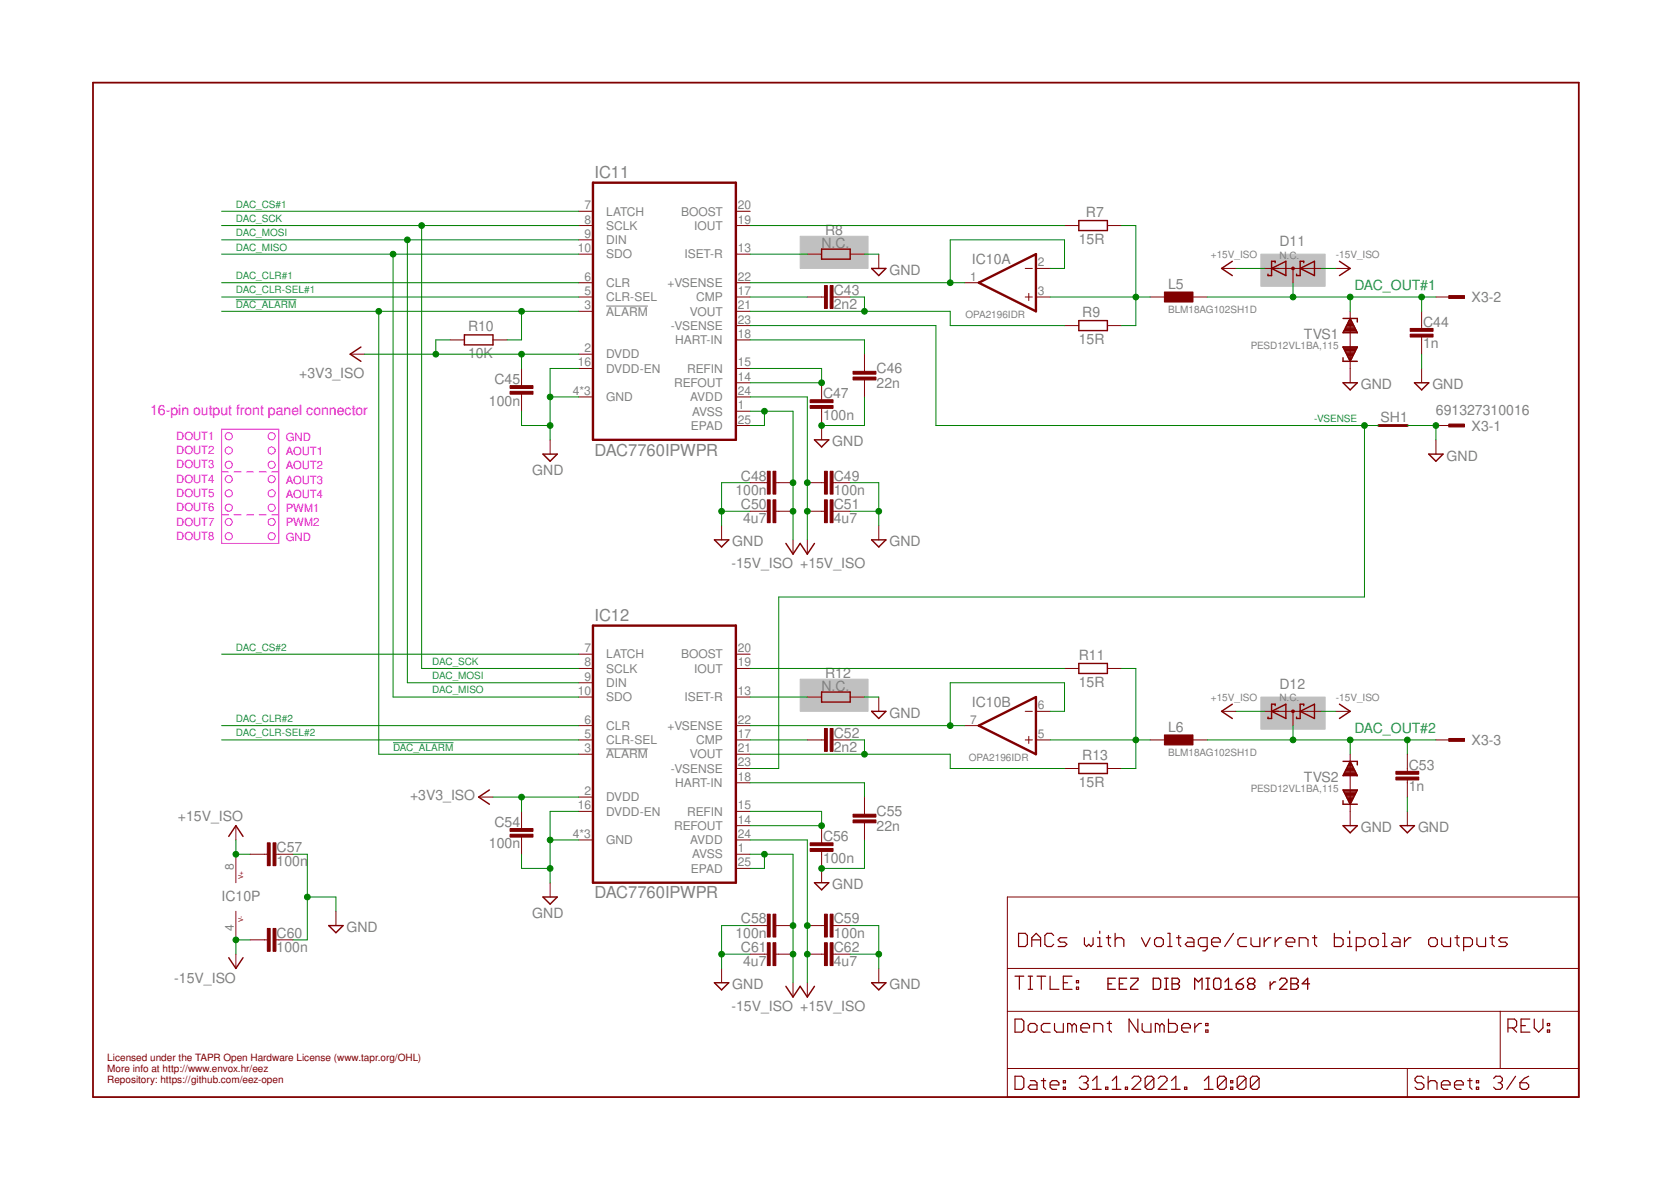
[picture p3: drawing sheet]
<svg xmlns="http://www.w3.org/2000/svg" width="297mm" height="210mm" viewBox="0 0 297 210" stroke-linecap="round" stroke-linejoin="round" font-family="sans-serif">
<g fill="#c0c0c0" stroke="#c0c0c0" stroke-width=".18">
<path d="M142.2 42h12.1v5.7h-12.1z"/>
<path d="M142.2 120.7h12.1v5.7h-12.1z"/>
<path d="M224.1 45.2h11.5v5.7h-11.5z"/>
<path d="M224.1 123.9h11.5v5.7h-11.5z"/>
</g>
<path d="M107.8 54.4h7.4M107.8 133.1h7.4" fill="none" stroke="#808080" stroke-width=".18"/>
<g fill="none" stroke="#800000" stroke-width=".21">
<path d="M180.4 173.5h1.6M181.1 165.9h1.1l.4 .4v1.5l-.4 .4h-1.1zM181.2 173.5v2.3M182.8 173.5h.8M182.8 175.8h.8M183.2 173.5v2.3M183.4 168.2v-1.5l.8-.8 .8 .8v1.5M183.4 167h1.6M184.3 173.5h1.6M185.1 173.5v2.3M186.7 173.5v2.3h1.5M187.3 166.3l-.4-.4h-.8l-.4 .4v1.5l.4 .4h.8l.4-.4"/>
<path d="M189 174.7h.8M189.7 166.7h-1.2l-.4 .3 .4 .4h.8l.4 .4-.4 .4h-1.2M190.6 173.5h-1.6v2.3h1.6M191.3 175.5h.4v.3h-.4zM191.3 174.3h.4v.4h-.4zM192.8 166.7v1.1l.3 .4 .4-.4 .4 .4 .4-.4v-1.1M195.1 168.2h.8M195.1 166.7h.4v1.5M195.5 165.5v.4M196.7 166.7h.7M197 166.3v1.5l.4 .4M198.2 167l.4-.3h.8l.4 .3v1.2"/>
<path d="M198.2 165.9v2.3M202.9 166.7l.8 1.5 .7-1.5M205.2 167l.4-.3h.8l.4 .3v.8l-.4 .4h-.8l-.4-.4zM207.6 168.2h.7M207.6 165.9h.4v2.3M209.1 166.7h.8M209.5 166.3v1.5l.4 .4M211.1 166.7h.8l.3 .3v1.2h-1.1l-.4-.4 .4-.4h1.1M214.6 168.2h-1.2l-.4-.4v-.8l.4-.3h1.2v1.9l-.4 .4h-.4M215.4 167.4h1.5v-.4l-.4-.3h-.7l-.4 .3v.8l.4 .4h.7M219.3 165.9l-1.6 2.3M221.6 166.7h-1.2l-.4 .3v.8l.4 .4h1.2"/>
<path d="M222.4 166.7v1.1l.4 .4h1.1v-1.5M224.7 166.7v1.5M225.9 166.7h-.4l-.8 .7M226.7 166.7v1.5M227.8 166.7h-.3l-.8 .7M228.6 167.4h1.6v-.4l-.4-.3h-.8l-.4 .3v.8l.4 .4h.8M230.9 168.2v-1.5h1.2l.4 .3v1.2M233.3 166.7h.8M233.7 166.3v1.5l.4 .4M237.2 165.9v2.3h1.2l.4-.4v-.8l-.4-.3h-1.2M239.5 168.2h.8M239.5 166.7h.4v1.5"/>
<path d="M239.9 165.5v.4M241.1 168.2h1.2l.4-.4v-.8l-.4-.3h-1.2v2.3M243.4 167l.4-.3h.8l.4 .3v.8l-.4 .4h-.8l-.4-.4zM245.8 168.2h.7M245.8 165.9h.3v2.3M247.7 166.7h.8l.4 .3v1.2h-1.2l-.4-.4 .4-.4h1.2M249.7 166.7v1.5M250.8 166.7h-.4l-.7 .7M254 167l.3-.3h.8l.4 .3v.8l-.4 .4h-.8l-.3-.4zM256.3 166.7v1.1l.4 .4h1.2v-1.5M258.6 166.7h.8M259 166.3v1.5l.4 .4"/>
<path d="M260.2 168.2h1.1l.4-.4v-.8l-.4-.3h-1.1v2.3M262.5 166.7v1.1l.4 .4h1.2v-1.5M264.9 166.7h.7M265.3 166.3v1.5l.3 .4M268 166.7h-1.2l-.4 .3 .4 .4h.8l.4 .4-.4 .4h-1.2M180.4 181.1h1.2l.4 .4v1.6l-.4 .4h-1.2zM180.4 191.3h1.2l.4 .4v1.5l-.4 .4h-1.2zM182.8 182.3l.4-.4h.7l.4 .4v.8l-.4 .4h-.7l-.4-.4zM183.2 192.1h.7l.4 .3v1.2h-1.1l-.4-.4 .4-.4h1.1M185.1 192.1h.8M185.5 191.7v1.5l.4 .4M186.7 192.8h1.5v-.4l-.4-.3h-.8l-.3 .3v.8l.3 .4h.8"/>
<path d="M186.7 181.9h-1.2l-.4 .4v.8l.4 .4h1.2M187.5 181.9v1.2l.3 .4h1.2v-1.6M189 193.2h.4v.4h-.4zM189 192.1h.4v.3h-.4zM190.6 182.3l-.4-.4h-.4v1.6M190.6 182.3l.4-.4 .3 .4v1.2M190.6 182.3v1.2M191.9 191.7l.4-.4h.7l.4 .4v.4l-.4 .3M192.1 182.7h1.6v-.4l-.4-.4h-.8l-.4 .4v.8l.4 .4h.8M192.6 192.4h.4M193 192.4l.4 .4v.4l-.4 .4h-.7l-.4-.4M194.2 193.6h1.5"/>
<path d="M194.2 192.1l.8-.8v2.3M194.5 183.5v-1.6h1.1l.4 .4v1.2M196.5 193.2h.4v.4h-.4zM196.8 181.9h.8M197.2 181.5v1.6l.4 .4M197.7 193.6h1.6M197.7 192.1l.8-.8v2.3M200 193.2h.4v.4h-.4zM201.2 191.7l.4-.4h.8l.4 .4v.4l-1.6 1.5h1.6M202.3 181.1v2.4l-1.6-2.4v2.4M203 181.9v1.2l.4 .4h1.2v-1.6M205.1 191.7v1.5l-.4 .4h-.8l-.3-.4"/>
<path d="M205.1 191.7l-.4-.4h-.8l-.3 .4v1.5M205.1 191.7l-1.5 1.5M205.9 191.7l.4-.4h.8l.4 .4v.4l-1.6 1.5h1.6M206.2 182.3l-.4-.4h-.4v1.6M206.2 182.3v1.2M206.2 182.3l.3-.4 .4 .4v1.2M207.7 181.1v2.4h1.2l.4-.4v-.8l-.4-.4h-1.2M208.2 193.6h1.6M208.2 192.1l.8-.8v2.3M210.1 182.7h1.5v-.4l-.4-.4h-.8l-.3 .4v.8l.3 .4h.8M210.6 193.2h.4v.4h-.4zM212.4 181.9v1.6"/>
<path d="M213.6 181.9h-.4l-.8 .8M214.1 193.6h1.5M214.1 192.1l.8-.8v2.3M214.3 183.1h.4v.4h-.4zM214.3 181.9h.4v.4h-.4zM218 191.7v1.5l-.4 .4h-.8l-.4-.4M218 191.7l-.4-.4h-.8l-.4 .4v1.5M218 191.7l-1.6 1.5M218.8 193.2h.3v.4h-.3zM218.8 192.1h.3v.3h-.3zM221.5 191.7v1.5l-.4 .4h-.8l-.4-.4M221.5 191.7l-.4-.4h-.8l-.4 .4v1.5"/>
<path d="M221.5 191.7l-1.6 1.5M223.8 191.7v1.5l-.4 .4h-.7l-.4-.4M223.8 191.7l-.4-.4h-.7l-.4 .4v1.5M223.8 191.7l-1.5 1.5M253.1 191.7l-.4-.4h-.8l-.4 .4v.4l.4 .3h.8l.4 .4v.4l-.4 .4h-.8l-.4-.4M253.9 192.4l.4-.3h.8l.3 .3v1.2M253.9 191.3v2.3M256.2 192.8h1.6v-.4l-.4-.3h-.8l-.4 .3v.8l.4 .4h.8M258.6 192.8h1.5v-.4l-.4-.3h-.7l-.4 .3v.8l.4 .4h.7M260.9 192.1h.8M261.3 191.7v1.5l.4 .4M262.4 193.2h.4v.4h-.4z"/>
<path d="M262.4 192.1h.4v.3h-.4zM265.5 191.7l.4-.4h.8l.4 .4v.4l-.4 .3M266.3 192.4h.4M266.7 192.4l.4 .4v.4l-.4 .4h-.8l-.4-.4M268.1 182.7h1.1l.4-.4v-.8l-.4-.4h-1.1v2.4M268.8 182.7l.8 .8M269.4 191.3l-1.6 2.3M270.2 192.4h1.2l.3 .4v.4l-.3 .4h-.8l-.4-.4zM270.4 182.3h.8M271.7 191.3l-.7 .4-.8 .7M271.9 181.1h-1.5v2.4h1.5M272.7 181.1v1.6l.8 .8 .8-.8v-1.6"/>
<path d="M275.1 183.1h.4v.4h-.4zM275.1 181.9h.4v.4h-.4z"/>
</g>
<path d="M16.5 14.7h264.1v180.3h-264.1z" fill="none" stroke="#800000" stroke-width=".32"/>
<g fill="none" stroke="#800000" stroke-width=".18">
<path d="M102.9 37.5h2.5M130.8 37.5h2.5M102.9 55.3h2.5M102.9 52.8h2.5M102.9 50.2h2.5M102.9 40.1h2.5M102.9 42.6h2.5M102.9 45.2h2.5M130.8 55.3h2.5M130.8 52.8h2.5M130.8 50.2h2.5M130.8 40.1h2.5"/>
<path d="M130.8 45.2h2.5M130.8 57.9h2.5M143.5 52.8h3.1M143.5 45.2h2.5M148.1 52.8h3M151.1 45.2h2.6M156.2 45.2v2.5M171.4 50.2h2.6M182.2 52.8h1.3M182.2 47.7h1.3M182.9 52.2v1.2M184.1 52.8h2.6"/>
<path d="M184.1 47.7h2.6M189.2 40.1h2.6M189.2 57.9h2.6M196.8 40.1h2.6M196.8 57.9h2.6M204.4 52.8h2.6M212.1 52.8h2.5M217.1 47.7h2.6M224.8 47.7h10.1M229.8 47.7v2.5M237.5 47.7h2.5M240 55.3v12.7"/>
<path d="M252.7 55.3v3.1M252.7 59.9v3M255.2 52.8h2.6M62.3 62.9h2.5M80 60.4h2.5M87.6 60.4h2.6M92.7 65.5v3M92.7 70v3.1M97.8 78.2v2.5M102.9 62.9h2.5M102.9 70.5h2.5M102.9 65.5h2.5"/>
<path d="M130.8 73.1h2.5M130.8 70.5h2.5M130.8 68h2.5M130.8 65.5h2.5M130.8 60.4h2.5M130.8 75.6h2.5M146 68v3.1M146 72.6v5.6M153.7 62.9v3.1M153.7 67.5v3M252.7 65.5v2.5M255.2 75.6h2.6"/>
<path d="M255.2 78.2v2.5M128.3 93.4v2.5M133.3 85.8h3.1M133.3 90.9h3.1M137.9 85.8h3.1M137.9 90.9h3.1M141 95.9v2.6M143.5 95.9v2.6M143.5 85.8h3.1M143.5 90.9h3.1M148.1 85.8h3M148.1 90.9h3"/>
<path d="M156.2 93.4v2.5M102.9 116.3h2.5M102.9 118.8h2.5M130.8 116.3h2.5M130.8 118.8h2.5M189.2 118.8h2.6M196.8 118.8h2.6M102.9 134h2.5M102.9 131.5h2.5M102.9 129h2.5M102.9 121.3h2.5M102.9 123.9h2.5"/>
<path d="M130.8 134h2.5M130.8 131.5h2.5M130.8 129h2.5M130.8 123.9h2.5M130.8 139.1h2.5M130.8 136.6h2.5M143.5 131.5h3.1M143.5 123.9h2.5M148.1 131.5h3M151.1 123.9h2.6M156.2 123.9v2.5M171.4 129h2.6"/>
<path d="M182.2 131.5h1.3M182.2 126.4h1.3M182.9 130.9v1.2M184.1 131.5h2.6M184.1 126.4h2.6M189.2 136.6h2.6M196.8 136.6h2.6M204.4 131.5h2.6M212.1 131.5h2.5M217.1 126.4h2.6M224.8 126.4h10.1M229.8 126.4v2.6"/>
<path d="M237.5 126.4h2.5M240 134v12.7M250.2 134v3.1M250.2 138.6v3.1M255.2 131.5h2.6M41.9 146.7v2.6M41.9 151.8v5.1M44.5 151.8h3M49 151.8h3.1M85.1 141.7h2.5M92.7 144.2v3.1M92.7 148.8v3"/>
<path d="M97.8 156.9v2.5M102.9 141.7h2.5M102.9 149.3h2.5M102.9 144.2h2.5M130.8 151.8h2.5M130.8 149.3h2.5M130.8 146.7h2.5M130.8 144.2h2.5M130.8 154.3h2.5M146 146.7v3.1M146 151.3v5.6M153.7 141.7v3"/>
<path d="M153.7 146.2v3.1M179.1 159.4h101.5v35.6h-101.5zM250.2 144.2v2.5M41.9 162v5M41.9 169.6v2.5M44.5 167h3M49 167h3.1M59.7 162v2.5M128.3 172.1v2.6M133.3 164.5h3.1M133.3 169.6h3.1M137.9 164.5h3.1"/>
<path d="M137.9 169.6h3.1M141 174.7v2.5M143.5 164.5h3.1M143.5 169.6h3.1M143.5 174.7v2.5M148.1 164.5h3M148.1 169.6h3M156.2 172.1v2.6M179.1 179.7h101.5M179.1 172.1h101.5M266.7 179.7v10.2M179.1 189.9h101.5"/>
<path d="M250.2 189.9v5.1"/>
</g>
<g fill="none" stroke="#800000" stroke-width=".23">
<path d="M197 174.9h.6M198.3 173.9h-1.3v1.9h1.3M199 174.9h.6M200.3 173.9h-1.3v1.9h1.3M201 173.9h1.3v.3l-1.3 1.3v.3h1.3M205 173.9h1l.3 .3v1.3l-.3 .3h-1zM207 173.9h.7M207 175.8h.7M207.3 173.9v1.9M208.3 173.9h1l.4 .3v.3l-.4 .4 .4 .3v.3l-.4 .3h-1zM208.3 174.9h1M212.4 175.8v-1.9l.6 .6 .7-.6v1.9"/>
<path d="M214.4 173.9h.6M214.4 175.8h.6M214.7 173.9v1.9M216 173.9h.7l.3 .3v1.3l-.3 .3h-.7l-.3-.3v-1.3zM217.7 175.8h1.3M217.7 174.5l.7-.6v1.9M219.8 174.9h.9l.3 .3v.3l-.3 .3h-.6l-.3-.3zM221 173.9l-.6 .3-.6 .7M222.1 174.9l-.3-.4v-.3l.3-.3h.6l.4 .3v.3l-.4 .4M222.1 174.9l-.3 .3v.3l.3 .3h.6l.4-.3v-.3l-.4-.3M222.1 174.9h.6M225.8 174.5v1.3"/>
<path d="M226.8 174.5h-.4l-.6 .7M227.5 174.2l.3-.3h.6l.4 .3v.3l-1.3 1.3h1.3M229.5 173.9h.9l.4 .3v.3l-.4 .4 .4 .3v.3l-.4 .3h-.9zM229.5 174.9h.9M232.8 174.9h-1.3l1-1v1.9"/>
</g>
<g fill="none" stroke="#800000" stroke-width=".42">
<path d="M105.4 32.5h25.4v45.7h-25.4zM174 50.2l10.1-5v10.1zM105.4 111.2h25.4v45.7h-25.4zM174 129l10.1-5.1v10.1z"/>
<circle cx="229.8" cy="47.7" r=".13"/>
<circle cx="229.8" cy="126.4" r=".13"/>
</g>
<g fill="#800000" stroke="#800000" stroke-width=".18">
<path d="M146.6 129.5h.5v4h-.5z"/>
<path d="M147.6 129.5h.5v4h-.5z"/>
<path d="M207 130.6h5.1v1.8h-5.1z"/>
<path d="M248.1 138.1h4.1v.5h-4.1z"/>
<path d="M248.1 137.1h4.1v.5h-4.1z"/>
<path d="M144 150.8h4.1v.5h-4.1z"/>
<path d="M144 149.8h4.1v.5h-4.1z"/>
<path d="M147.6 162.5h.5v4h-.5z"/>
<path d="M146.6 162.5h.5v4h-.5z"/>
<path d="M136.4 162.5h.5v4h-.5z"/>
<path d="M137.4 162.5h.5v4h-.5z"/>
<path d="M146.6 167.6h.5v4h-.5z"/>
<path d="M147.6 167.6h.5v4h-.5z"/>
<path d="M137.4 167.6h.5v4h-.5z"/>
<path d="M136.4 167.6h.5v4h-.5z"/>
<path d="M151.6 144.7h4.1v.5h-4.1z"/>
<path d="M151.6 145.7h4.1v.5h-4.1z"/>
<path d="M90.7 148.3h4v.5h-4z"/>
<path d="M90.7 147.3h4v.5h-4z"/>
<path d="M48.5 149.8h.5v4.1h-.5z"/>
<path d="M47.5 149.8h.5v4.1h-.5z"/>
<path d="M48.5 165h.5v4.1h-.5z"/>
<path d="M47.5 165h.5v4.1h-.5z"/>
<path d="M146.6 50.8h.5v4h-.5z"/>
<path d="M147.6 50.8h.5v4h-.5z"/>
<path d="M207 51.9h5.1v1.8h-5.1z"/>
<path d="M250.7 59.4h4v.5h-4z"/>
<path d="M250.7 58.4h4v.5h-4z"/>
<path d="M144 72.1h4.1v.5h-4.1z"/>
<path d="M144 71.1h4.1v.5h-4.1z"/>
<path d="M147.6 83.8h.5v4h-.5z"/>
<path d="M146.6 83.8h.5v4h-.5z"/>
<path d="M136.4 83.8h.5v4h-.5z"/>
<path d="M137.4 83.8h.5v4h-.5z"/>
<path d="M146.6 88.8h.5v4.1h-.5z"/>
<path d="M147.6 88.8h.5v4.1h-.5z"/>
<path d="M137.4 88.8h.5v4.1h-.5z"/>
<path d="M136.4 88.8h.5v4.1h-.5z"/>
<path d="M151.6 66h4.1v.5h-4.1z"/>
<path d="M151.6 67h4.1v.5h-4.1z"/>
<path d="M90.7 69.6h4v.5h-4z"/>
<path d="M90.7 68.5h4v.5h-4z"/>
<path d="M257.5 75.4h2.8v.5h-2.8z"/>
<path d="M257.5 52.5h2.8v.5h-2.8z"/>
<path d="M257.5 131.3h2.8v.5h-2.8z"/>
</g>
<g fill="none" stroke="#800000" stroke-width=".25">
<path d="M191.8 39.2h5v1.8h-5zM82.5 59.5h5.1v1.8h-5.1zM146 44.3h5.1v1.8h-5.1zM154.9 47.7h2.6l-1.3 1.3zM191.8 57h5v1.8h-5zM219.1 46.4l-2 1.3 2 1.3M226 47.7l2.6-1.3v2.6zM226.7 46.7v-.3h-.7v2.6h-.6v-.3M231.1 47.7l2.6-1.3v2.6zM231.8 46.7v-.3h-.7v2.6h-.6v-.3M238.1 46.4l1.9 1.3-1.9 1.3M238.7 56.6h2.6v.6"/>
<path d="M238.8 59h2.4M238.9 58.8h2.2M239 58.6h2M239.1 58.3h1.8M239.2 58.1h1.6M239.4 57.9h1.3M239.5 57.7h1.1M239.6 57.4h.9M239.7 57.2h.6M239.8 57h.4M239.9 56.8h.2M240 56.6l1.3 2.5h-2.6z"/>
<path d="M64.2 61.7l-1.9 1.2 1.9 1.3M144.8 78.2h2.5l-1.3 1.2zM238.7 63.6v.6h2.6M238.7 61.7h2.6l-1.3 2.5zM238.7 68h2.6l-1.3 1.3zM238.9 61.9h2.3M239 62.1h2.1M239.1 62.3h1.8M239.2 62.6h1.6M239.3 62.8h1.4M239.4 63h1.2M239.5 63.2h1"/>
<path d="M239.6 63.5h.8M239.8 63.7h.5M239.9 63.9h.3M240 64.1h.1M251.4 68h2.6l-1.3 1.3zM96.5 80.7h2.6l-1.3 1.3zM127 95.9h2.5l-1.2 1.3zM139.7 96.6l1.3 1.9 1.2-1.9 1.3 1.9 1.3-1.9M154.9 95.9h2.6l-1.3 1.3zM254 80.7h2.5l-1.3 1.3zM191.8 117.9h5v1.8h-5zM146 123h5.1v1.8h-5.1z"/>
<path d="M154.9 126.4h2.6l-1.3 1.3zM191.8 135.7h5v1.8h-5zM219.1 125.2l-2 1.2 2 1.3M226 126.4l2.6-1.2v2.5zM226.7 125.4v-.2h-.7v2.5h-.6v-.3M231.1 126.4l2.6-1.2v2.5zM231.8 125.4v-.2h-.7v2.5h-.6v-.3M238.1 125.2l1.9 1.2-1.9 1.3M238.7 135.3h2.6v.7M238.8 137.7h2.4M239 137.4h2.1M239.1 137.2h1.9"/>
<path d="M239.2 137h1.7M239.3 136.8h1.4M239.4 136.5h1.2M239.5 136.3h1M239.6 136.1h.8M239.7 135.9h.6M239.8 135.7h.4M239.9 135.4h.2M240 135.3l1.3 2.6h-2.6zM40.7 148.7l1.2-2 1.3 2M87 140.4l-1.9 1.3 1.9 1.2M96.5 159.4h2.6l-1.3 1.3z"/>
<path d="M144.8 156.9h2.5l-1.3 1.3zM238.7 142.3v.6h2.6M238.7 140.4h2.6l-1.3 2.5zM238.7 146.7h2.6l-1.3 1.3zM238.8 140.5h2.4M238.9 140.8h2.2M239 141h2M239.2 141.2h1.7M239.3 141.4h1.4M239.4 141.7h1.2M239.5 141.9h1M239.6 142.1h.8"/>
<path d="M239.7 142.3h.6M239.8 142.6h.4M239.9 142.8h.2M248.9 146.7h2.5l-1.2 1.3zM40.7 170.2l1.2 1.9 1.3-1.9M58.4 164.5h2.6l-1.3 1.3zM127 174.7h2.5l-1.2 1.2zM139.7 175.3l1.3 1.9 1.2-1.9 1.3 1.9 1.3-1.9M154.9 174.7h2.6l-1.3 1.2z"/>
</g>
<path d="M245.1 75.6h5.1" fill="none" stroke="#800000" stroke-width=".51"/>
<g fill="none" stroke="#008000" stroke-width=".18">
<path d="M39.4 37.5h63.5M39.4 52.8h63.5M39.4 50.2h63.5M39.4 42.6h63.5M39.4 40.1h63.5M39.4 55.3h63.5M39.4 45.2h63.5M67.3 55.3v78.7h35.6M69.9 45.2v78.7h33M72.4 42.6v78.7h30.5M75 40.1v78.7h27.9M92.7 55.3v5.1h-2.5"/>
<path d="M133.3 55.3h35.6v2.6h20.3M133.3 52.8h10.2M133.3 57.9h33.1v17.7h78.7M133.3 50.2h38.1M133.3 40.1h55.9M133.3 45.2h10.2M151.1 52.8h2.6v2.5M153.7 45.2h2.5M186.7 47.7h2.5v-5.1h-20.3v7.6M186.7 52.8h17.7M199.4 40.1h2.5v17.8h-2.5M214.6 52.8h40.6"/>
<path d="M219.7 47.7h5.1M229.8 50.2v2.6M234.9 47.7h2.6M240 52.8v2.5M252.7 52.8v2.5M64.8 62.9h38.1M80 60.4h-2.5v2.5M92.7 73.1v2.5h5.1M92.7 62.9v2.6M97.8 70.5h5.1M102.9 65.5h-5.1v12.7M133.3 65.5h12.7v2.5h-12.7"/>
<path d="M133.3 70.5h10.2v25.4M133.3 73.1h7.7v22.8M133.3 60.4h20.4v2.5M135.9 73.1v2.5h-2.6M153.7 70.5v5.1h-7.7M242.5 75.6v30.5h-104.1v30.5h-5.1M250.2 75.6h5v2.6M252.7 62.9v2.6M128.3 90.9h5M133.3 85.8h-5v7.6M151.1 85.8h5.1v7.6M151.1 90.9h5.1"/>
<path d="M39.4 116.3h63.5M133.3 118.8h55.9M199.4 118.8h2.5v17.8h-2.5M39.4 131.5h63.5M39.4 129h63.5M133.3 131.5h10.2M133.3 129h38.1M133.3 134h35.6v2.6h20.3M133.3 139.1h20.4v2.6M133.3 123.9h10.2M151.1 131.5h2.6v2.5M153.7 123.9h2.5"/>
<path d="M186.7 131.5h17.7M186.7 126.4h2.5v-5.1h-20.3v7.7M214.6 131.5h40.6M219.7 126.4h5.1M229.8 129v2.5M234.9 126.4h2.6M240 131.5v2.5M250.2 131.5v2.5M41.9 149.3v2.5h2.6M52.1 151.8h2.5v15.2h-2.5M54.6 159.4h5.1v2.6M87.6 141.7h15.3"/>
<path d="M92.7 151.8v2.5h5.1M92.7 141.7v2.5M97.8 149.3h5.1M102.9 144.2h-5.1v12.7M133.3 144.2h12.7v2.5h-12.7M133.3 149.3h10.2v25.4M133.3 151.8h7.7v22.9M135.9 151.8v2.5h-2.6M153.7 149.3v5h-7.7M250.2 141.7v2.5M44.5 167h-2.6v2.6M128.3 169.6h5"/>
<path d="M133.3 164.5h-5v7.6M151.1 164.5h5.1v7.6M151.1 169.6h5.1"/>
</g>
<g fill="#008000" stroke="#008000" stroke-width=".18">
<circle cx="168.9" cy="129" r=".51"/>
<circle cx="201.9" cy="131.5" r=".51"/>
<circle cx="252.7" cy="52.8" r=".51"/>
<circle cx="240" cy="52.8" r=".51"/>
<circle cx="229.8" cy="52.8" r=".51"/>
<circle cx="146" cy="146.7" r=".51"/>
<circle cx="143.5" cy="164.5" r=".51"/>
<circle cx="143.5" cy="169.6" r=".51"/>
<circle cx="41.9" cy="151.8" r=".51"/>
<circle cx="143.5" cy="85.8" r=".51"/>
<circle cx="143.5" cy="90.9" r=".51"/>
<circle cx="141" cy="164.5" r=".51"/>
<circle cx="141" cy="169.6" r=".51"/>
<circle cx="135.9" cy="151.8" r=".51"/>
<circle cx="41.9" cy="167" r=".51"/>
<circle cx="141" cy="85.8" r=".51"/>
<circle cx="141" cy="90.9" r=".51"/>
<circle cx="135.9" cy="73.1" r=".51"/>
<circle cx="92.7" cy="62.9" r=".51"/>
<circle cx="77.5" cy="62.9" r=".51"/>
<circle cx="92.7" cy="141.7" r=".51"/>
<circle cx="242.5" cy="75.6" r=".51"/>
<circle cx="153.7" cy="134" r=".51"/>
<circle cx="168.9" cy="50.2" r=".51"/>
<circle cx="201.9" cy="52.8" r=".51"/>
<circle cx="146" cy="68" r=".51"/>
<circle cx="92.7" cy="55.3" r=".51"/>
<circle cx="67.3" cy="55.3" r=".51"/>
<circle cx="153.7" cy="55.3" r=".51"/>
<circle cx="240" cy="131.5" r=".51"/>
<circle cx="229.8" cy="131.5" r=".51"/>
<circle cx="250.2" cy="131.5" r=".51"/>
<circle cx="54.6" cy="159.4" r=".51"/>
<circle cx="97.8" cy="149.3" r=".51"/>
<circle cx="97.8" cy="154.3" r=".51"/>
<circle cx="128.3" cy="169.6" r=".51"/>
<circle cx="156.2" cy="169.6" r=".51"/>
<circle cx="128.3" cy="90.9" r=".51"/>
<circle cx="156.2" cy="90.9" r=".51"/>
<circle cx="146" cy="75.6" r=".51"/>
<circle cx="146" cy="154.3" r=".51"/>
<circle cx="97.8" cy="70.5" r=".51"/>
<circle cx="97.8" cy="75.6" r=".51"/>
<circle cx="255.2" cy="75.6" r=".51"/>
<circle cx="75" cy="40.1" r=".51"/>
<circle cx="72.4" cy="42.6" r=".51"/>
<circle cx="69.9" cy="45.2" r=".51"/>
</g>
<g fill="none" stroke="#f0f" stroke-width=".18">
<path d="M39.4 76.3h10.2v20.3h-10.2zM39.4 83.9h1.2M39.4 91.5h1.2M41.6 83.9h1.2M41.6 91.5h1.2M43.9 83.9h1.2M43.9 91.5h1.2M46.1 83.9h1.2M46.1 91.5h1.2M48.3 83.9h1.3M48.3 91.5h1.3"/>
<circle cx="40.7" cy="77.5" r=".64"/>
<circle cx="48.3" cy="77.5" r=".64"/>
<circle cx="40.7" cy="80.1" r=".64"/>
<circle cx="40.7" cy="82.6" r=".64"/>
<circle cx="40.7" cy="85.2" r=".64"/>
<circle cx="40.7" cy="90.2" r=".64"/>
<circle cx="40.7" cy="95.3" r=".64"/>
<circle cx="40.7" cy="87.7" r=".64"/>
<circle cx="40.7" cy="92.8" r=".64"/>
<circle cx="48.3" cy="82.6" r=".64"/>
<circle cx="48.3" cy="85.2" r=".64"/>
<circle cx="48.3" cy="80.1" r=".64"/>
<circle cx="48.3" cy="95.3" r=".64"/>
<circle cx="48.3" cy="90.2" r=".64"/>
<circle cx="48.3" cy="87.7" r=".64"/>
<circle cx="48.3" cy="92.8" r=".64"/>
</g>
<path d="M41.9 53.3h10.8M69.9 132h10.7" fill="none" stroke="#008080" stroke-width=".18"/>
<g font-size="2.9" fill="#808080">
<text x="105.7" y="31.7">IC11</text>
<text x="105.7" y="81">DAC7760IPWPR</text>
<text x="105.7" y="110.4">IC12</text>
<text x="105.7" y="159.7">DAC7760IPWPR</text>
</g>
<g font-size="2.5" fill="#808080">
<text x="146.7" y="41.8">R8</text>
<text x="193" y="38.6">R7</text>
<text x="146" y="44">N.C.</text>
<text x="172.8" y="46.9">IC10A</text>
<text x="191.8" y="43.4">15R</text>
<text x="227.4" y="43.8">D11</text>
<text x="148.2" y="52.4">C43</text>
<text x="158.1" y="48.8">GND</text>
<text x="207.6" y="51.4">L5</text>
<text x="261.6" y="53.7">X3-2</text>
<text x="83.2" y="58.9">R10</text>
<text x="148.2" y="54.9">2n2</text>
<text x="192.4" y="56.4">R9</text>
<text x="253" y="58.1">C44</text>
<text x="83.2" y="63.7">10K</text>
<text x="191.8" y="61.2">15R</text>
<text x="231.8" y="60.3">TVS1</text>
<text x="253" y="61.9">1n</text>
<text x="53.2" y="67.3">+3V3_ISO</text>
<text x="87.9" y="68.3">C45</text>
<text x="146.3" y="70.8">C47</text>
<text x="155.8" y="68.9">22n</text>
<text x="155.8" y="66.4">C46</text>
<text x="241.9" y="69.2">GND</text>
<text x="254.6" y="69.2">GND</text>
<text x="86.9" y="72.1">100n</text>
<text x="146.3" y="74.6">100n</text>
<text x="245.4" y="75">SH1</text>
<text x="255.2" y="73.7">691327310016</text>
<text x="261.6" y="76.5">X3-1</text>
<text x="148" y="79.3">GND</text>
<text x="257.2" y="81.9">GND</text>
<text x="94.6" y="84.4">GND</text>
<text x="130.7" y="88">100n</text>
<text x="131.7" y="85.4">C48</text>
<text x="148.2" y="88">100n</text>
<text x="148.2" y="85.4">C49</text>
<text x="131.7" y="90.5">C50</text>
<text x="132.1" y="93">4u7</text>
<text x="148.2" y="93">4u7</text>
<text x="148.2" y="90.5">C51</text>
<text x="130" y="101">-15V_ISO +15V_ISO</text>
<text x="130.2" y="97.1">GND</text>
<text x="158.1" y="97.1">GND</text>
<text x="191.8" y="117.3">R11</text>
<text x="146" y="122.7">N.C.</text>
<text x="146.7" y="120.5">R12</text>
<text x="172.8" y="125.7">IC10B</text>
<text x="191.8" y="122.1">15R</text>
<text x="227.4" y="122.5">D12</text>
<text x="148.2" y="131.1">C52</text>
<text x="158.1" y="127.6">GND</text>
<text x="207.6" y="130.1">L6</text>
<text x="148.2" y="133.7">2n2</text>
<text x="192.4" y="135.1">R13</text>
<text x="250.4" y="136.8">C53</text>
<text x="261.6" y="132.4">X3-3</text>
<text x="72.9" y="142.2">+3V3_ISO</text>
<text x="191.8" y="139.9">15R</text>
<text x="231.8" y="139">TVS2</text>
<text x="250.4" y="140.6">1n</text>
<text x="31.6" y="146">+15V_ISO</text>
<text x="87.9" y="147">C54</text>
<text x="146.3" y="149.5">C56</text>
<text x="155.8" y="147.6">22n</text>
<text x="155.8" y="145.1">C55</text>
<text x="241.9" y="147.9">GND</text>
<text x="252.1" y="147.9">GND</text>
<text x="49.2" y="154">100n</text>
<text x="49.2" y="151.4">C57</text>
<text x="86.9" y="150.8">100n</text>
<text x="146.3" y="153.3">100n</text>
<text x="39.4" y="160.1">IC10P</text>
<text x="148" y="158">GND</text>
<text x="49.2" y="166.7">C60</text>
<text x="61.6" y="165.7">GND</text>
<text x="94.6" y="163.1">GND</text>
<text x="130.7" y="166.7">100n</text>
<text x="131.7" y="164.1">C58</text>
<text x="148.2" y="166.7">100n</text>
<text x="148.2" y="164.1">C59</text>
<text x="49.2" y="169.2">100n</text>
<text x="131.7" y="169.2">C61</text>
<text x="132.1" y="171.8">4u7</text>
<text x="148.2" y="171.8">4u7</text>
<text x="148.2" y="169.2">C62</text>
<text x="31" y="174.7">-15V_ISO</text>
<text x="130" y="179.8">-15V_ISO +15V_ISO</text>
<text x="130.2" y="175.8">GND</text>
<text x="158.1" y="175.8">GND</text>
</g>
<g font-size="2.5" fill="#008080">
<text x="240.8" y="51.5">DAC_OUT#1</text>
<text x="240.8" y="130.2">DAC_OUT#2</text>
</g>
<text font-size="2.5" fill="#f0f" x="26.7" y="73.7">16-pin output front panel connector</text>
<g font-size="2.1" fill="#808080">
<text x="103.9" y="37.2">7</text>
<text x="103.9" y="39.7">8</text>
<text x="107.8" y="38.3">LATCH</text>
<text x="107.8" y="40.8">SCLK</text>
<text x="121.1" y="38.3">BOOST</text>
<text x="123.4" y="40.8">IOUT</text>
<text x="131.2" y="39.7">19</text>
<text x="131.2" y="37.2">20</text>
<text x="102.7" y="44.8">10</text>
<text x="103.9" y="42.3">9</text>
<text x="107.8" y="43.4">DIN</text>
<text x="107.8" y="45.9">SDO</text>
<text x="121.7" y="45.9">ISET-R</text>
<text x="131.2" y="44.8">13</text>
<text x="184.5" y="47.3">2</text>
<text x="103.9" y="52.4">5</text>
<text x="103.9" y="49.9">6</text>
<text x="107.8" y="53.5">CLR-SEL</text>
<text x="107.8" y="51">CLR</text>
<text x="118.6" y="51">+VSENSE</text>
<text x="123.7" y="53.5">CMP</text>
<text x="131.2" y="52.4">17</text>
<text x="131.2" y="49.9">22</text>
<text x="172.4" y="49.9">1</text>
<text x="184.5" y="52.4">3</text>
<text x="103.9" y="55">3</text>
<text x="107.8" y="56.1">ALARM</text>
<text x="119.3" y="58.6">-VSENSE</text>
<text x="122.6" y="56.1">VOUT</text>
<text x="131.2" y="55">21</text>
<text x="131.2" y="57.5">23</text>
<text x="102.7" y="65.1">16</text>
<text x="103.9" y="62.6">2</text>
<text x="107.8" y="63.7">DVDD</text>
<text x="120" y="61.2">HART-IN</text>
<text x="131.2" y="65.1">15</text>
<text x="131.2" y="60">18</text>
<text x="101.8" y="70.2">4*3</text>
<text x="107.8" y="71.3">GND</text>
<text x="107.8" y="66.2">DVDD-EN</text>
<text x="119.8" y="68.8">REFOUT</text>
<text x="122.1" y="66.2">REFIN</text>
<text x="122.7" y="71.3">AVDD</text>
<text x="131.2" y="67.7">14</text>
<text x="131.2" y="70.2">24</text>
<text x="122.8" y="76.4">EPAD</text>
<text x="123" y="73.9">AVSS</text>
<text x="131.2" y="72.7">1</text>
<text x="131.2" y="75.3">25</text>
<text x="103.9" y="115.9">7</text>
<text x="103.9" y="118.5">8</text>
<text x="107.8" y="117">LATCH</text>
<text x="107.8" y="119.6">SCLK</text>
<text x="121.1" y="117">BOOST</text>
<text x="123.4" y="119.6">IOUT</text>
<text x="131.2" y="118.5">19</text>
<text x="131.2" y="115.9">20</text>
<text x="102.7" y="123.5">10</text>
<text x="103.9" y="121">9</text>
<text x="107.8" y="122.1">DIN</text>
<text x="107.8" y="124.6">SDO</text>
<text x="121.7" y="124.6">ISET-R</text>
<text x="131.2" y="123.5">13</text>
<text x="103.9" y="131.1">5</text>
<text x="103.9" y="128.6">6</text>
<text x="107.8" y="129.7">CLR</text>
<text x="118.6" y="129.7">+VSENSE</text>
<text x="131.2" y="131.1">17</text>
<text x="131.2" y="128.6">22</text>
<text x="172.4" y="128.6">7</text>
<text x="184.5" y="126.1">6</text>
<text x="184.5" y="131.1">5</text>
<text x="103.9" y="133.7">3</text>
<text x="107.8" y="134.8">ALARM</text>
<text x="107.8" y="132.3">CLR-SEL</text>
<text x="119.3" y="137.3">-VSENSE</text>
<text x="122.6" y="134.8">VOUT</text>
<text x="123.7" y="132.3">CMP</text>
<text x="131.2" y="133.7">21</text>
<text x="131.2" y="136.2">23</text>
<text x="102.7" y="143.8">16</text>
<text x="103.9" y="141.3">2</text>
<text x="107.8" y="142.4">DVDD</text>
<text x="120" y="139.9">HART-IN</text>
<text x="131.2" y="143.8">15</text>
<text x="131.2" y="138.8">18</text>
<text x="101.8" y="148.9">4*3</text>
<text x="107.8" y="145">DVDD-EN</text>
<text x="119.8" y="147.5">REFOUT</text>
<text x="122.1" y="145">REFIN</text>
<text x="131.2" y="146.4">14</text>
<text x="131.2" y="148.9">24</text>
<text x="41.6" y="154.6" transform="rotate(-90 41.6 154.6)">8</text>
<text x="107.8" y="150">GND</text>
<text x="122.7" y="150">AVDD</text>
<text x="122.8" y="155.1">EPAD</text>
<text x="123" y="152.6">AVSS</text>
<text x="131.2" y="151.5">1</text>
<text x="131.2" y="154">25</text>
<text x="41.6" y="165.5" transform="rotate(-90 41.6 165.5)">4</text>
</g>
<g font-size="2" fill="#f0f">
<text x="31.3" y="80.7">DOUT2</text>
<text x="31.3" y="78.2">DOUT1</text>
<text x="31.3" y="83.3">DOUT3</text>
<text x="50.8" y="78.3">GND</text>
<text x="50.8" y="80.9">AOUT1</text>
<text x="50.8" y="83.4">AOUT2</text>
<text x="31.3" y="88.3">DOUT5</text>
<text x="31.3" y="85.8">DOUT4</text>
<text x="50.8" y="85.9">AOUT3</text>
<text x="50.8" y="88.5">AOUT4</text>
<text x="31.3" y="90.9">DOUT6</text>
<text x="31.3" y="93.4">DOUT7</text>
<text x="31.3" y="96">DOUT8</text>
<text x="50.8" y="93.6">PWM2</text>
<text x="50.8" y="91">PWM1</text>
<text x="50.8" y="96.1">GND</text>
</g>
<g font-size="1.8" fill="#008080">
<text x="41.9" y="36.9">DAC_CS#1</text>
<text x="41.9" y="39.5">DAC_SCK</text>
<text x="41.9" y="42">DAC_MOSI</text>
<text x="41.9" y="44.5">DAC_MISO</text>
<text x="41.9" y="49.6">DAC_CLR#1</text>
<text x="41.9" y="52.1">DAC_CLR-SEL#1</text>
<text x="41.9" y="54.7">DAC_ALARM</text>
<text x="233.6" y="75">-VSENSE</text>
<text x="41.9" y="115.6">DAC_CS#2</text>
<text x="76.8" y="118.2">DAC_SCK</text>
<text x="76.8" y="120.7">DAC_MOSI</text>
<text x="76.8" y="123.3">DAC_MISO</text>
<text x="41.9" y="128.3">DAC_CLR#2</text>
<text x="41.9" y="130.9">DAC_CLR-SEL#2</text>
<text x="69.9" y="133.4">DAC_ALARM</text>
</g>
<g font-size="1.8" fill="#808080">
<text x="215.3" y="45.8">+15V_ISO</text>
<text x="227.4" y="46">N.C.</text>
<text x="237.5" y="45.8">-15V_ISO</text>
<text x="171.6" y="56.6">OPA2196IDR</text>
<text x="207.6" y="55.7">BLM18AG102SH1D</text>
<text x="222.4" y="62.1">PESD12VL1BA,115</text>
<text x="215.3" y="124.5">+15V_ISO</text>
<text x="227.4" y="124.7">N.C.</text>
<text x="237.5" y="124.5">-15V_ISO</text>
<text x="172.2" y="135.3">OPA2196IDR</text>
<text x="207.6" y="134.4">BLM18AG102SH1D</text>
<text x="222.4" y="140.8">PESD12VL1BA,115</text>
</g>
<g font-size="1.8" fill="#800000">
<text x="19.1" y="188.6">Licensed under the TAPR Open Hardware License (www.tapr.org/OHL)</text>
<text x="19.1" y="190.5">More info at http://www.envox.hr/eez</text>
<text x="19.1" y="192.4">Repository: https://github.com/eez-open</text>
</g>
<g font-size="1.1" fill="#800000">
<text x="43.2" y="156.3" transform="rotate(-90 43.2 156.3)">V+</text>
<text x="43.2" y="163.9" transform="rotate(-90 43.2 163.9)">V-</text>
</g>
</svg>
